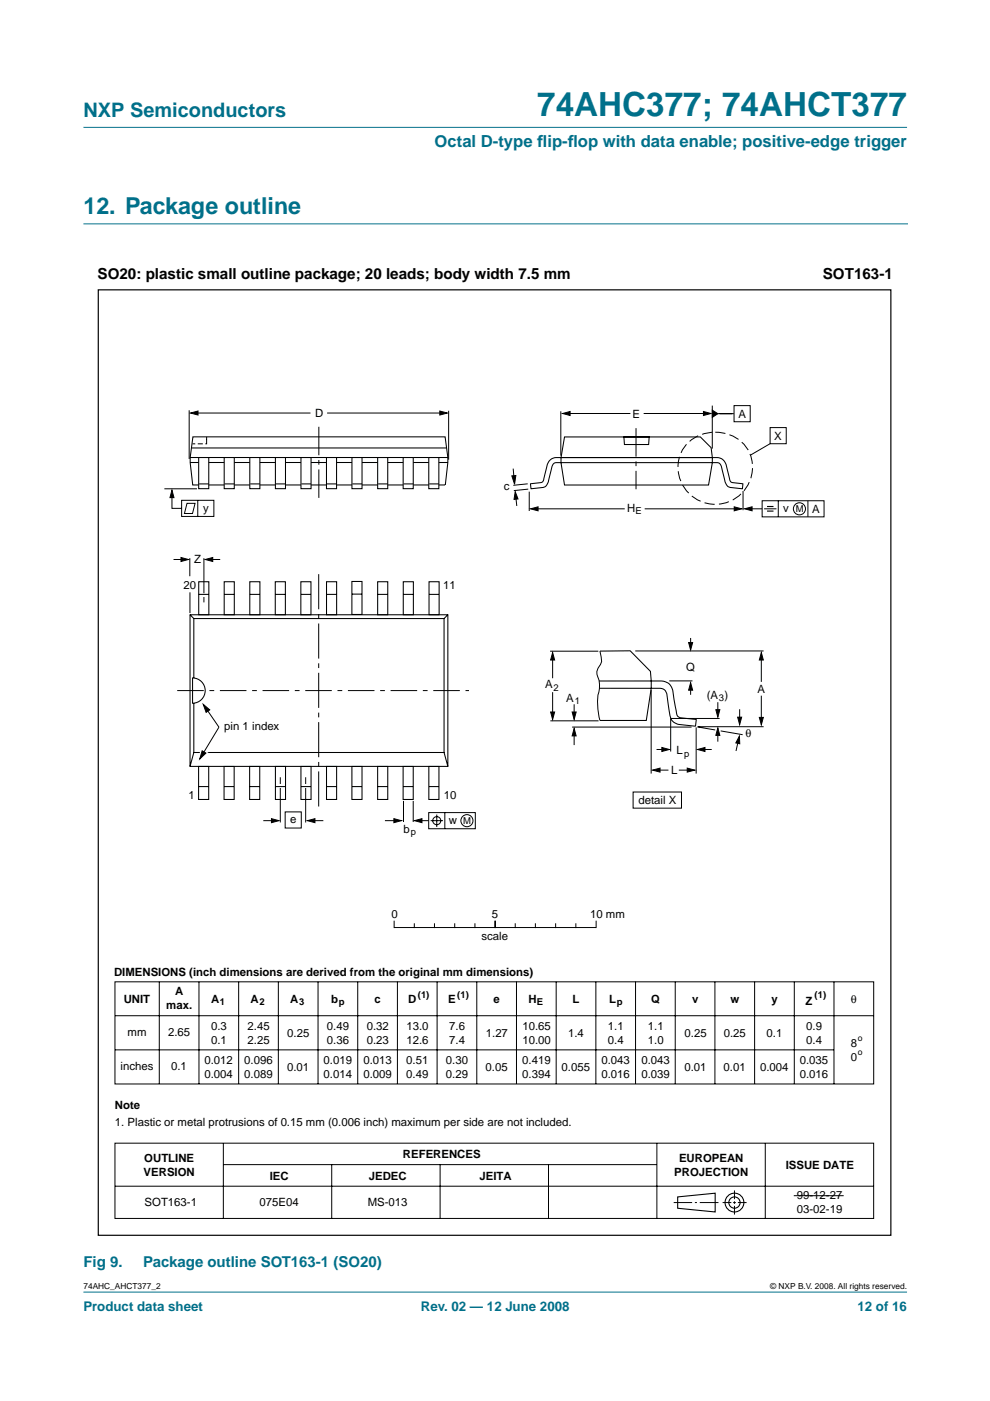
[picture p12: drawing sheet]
<svg xmlns="http://www.w3.org/2000/svg" width="210mm" height="297mm" viewBox="0 0 210 297" stroke-linecap="round" stroke-linejoin="round" font-family="sans-serif">
<g fill="#00708a" stroke="#00708a" stroke-width=".21">
<path d="M17.7 273.9h174.6z"/>
<path d="M17.7 27h174.6z"/>
</g>
<path d="M17.7 47.5h174.7" fill="none" stroke="#00708a" stroke-width=".21"/>
<g fill="none" stroke="#000" stroke-width=".21">
<path d="M40.1 87v10.3M41.4 87.6h24.4M69.4 87.6h24.6M95.1 87.1v10.4M34.9 103.6h6.9M36.5 104.5v3.3h2M36.8 118.6h2.6M38.5 106.1h6.8v3.4h-6.8zM39.6 106.7h1.8l-.6 2.2h-1.7zM40.2 118.3v3.9M41.9 106.1v3.4M43.2 118.3v7.5"/>
<path d="M44.1 118.6h2.6M43.2 126.6v1.1M55.8 174h2.6M59.4 164.8v1.4M59.4 167.1v7.3M60.5 172.1h3.4v3.5h-3.4zM64.8 164.8v1.4M64.8 167.1v7.3M66 174h2.6M81.6 174h2.3M85.6 169.8v4.5M87.6 169.8v4.5"/>
<path d="M88.8 174h2.1M90.9 172.3h9.9v3.4h-9.9zM91.3 174h2.6M92.6 172.7v2.6M94.3 172.3v3.4M134.2 167.9h10.3v3.4h-10.3zM24.4 208.2h160.8v21.6h-160.8zM24.4 215.4h160.8M33.8 208.2v21.6M42.2 208.2v21.6M50.6 208.2v21.6M59 208.2v21.6"/>
<path d="M67.4 208.2v21.6M75.8 208.2v21.6M84.3 208.2v21.6M92.7 208.2v21.6M101.1 208.2v21.6M109.5 208.2v21.6M117.9 208.2v21.6M126.3 208.2v21.6M134.7 208.2v21.6M143.2 208.2v21.6M151.6 208.2v21.6M160 208.2v21.6"/>
<path d="M168.4 208.2v21.6M176.8 208.2v21.6M24.4 222.6h152.4M24.4 242.4h160.8v15.9h-160.8zM24.4 251.5h160.8M47.4 242.4v15.9M47.4 246.9h91.8M70.3 246.9v11.4M93.3 246.9v11.4M116.3 246.9v11.4M139.3 242.4v15.9M142.8 255h3.9"/>
<path d="M147.3 255h.5M148.4 255h3.9M153.2 255h1.9M155.5 255h.5M155.7 252.4v1.8M155.7 254.7v.5M155.7 255.7v1.8M156.4 255h1.9M162.3 242.4v15.9M168.3 253.5h10.6"/>
<circle cx="92.6" cy="174" r=".85"/>
<circle cx="99" cy="174" r="1.28"/>
</g>
<g fill="none" stroke="#000" stroke-width=".23">
<path d="M143.7 253.8l7.9-.8v4l-7.9-.8z"/>
<circle cx="155.7" cy="255" r="1.2"/>
<circle cx="155.7" cy="255" r="1.99"/>
</g>
<path d="M40.4 87.6l1.6-.5v.9zM93.3 87.1l1.5 .5-1.5 .4zM36.5 103.9l.4 1.6h-.9zM38.4 118.2l1.6 .4-1.6 .4zM43.5 118.6l1.6-.4v.8zM57.6 173.6l1.5 .4-1.5 .4zM65.2 174l1.6-.4v.8zM83.5 173.6l1.6 .4-1.6 .4zM87.9 174l1.6-.4v.8z" fill="#000" stroke="#000" stroke-width=".21"/>
<path d="M40.3 130.3h54.7v32.2h-54.7zM40.3 130.3l.8 .8M95 130.3l-.8 .8M40.8 143.7a2.68 2.68 0 0 1 2.7 2.7 2.68 2.68 0 0 1-2.7 2.7zM41.1 143.7v-12.6h53.1v28.4h-53.1v-10.4M41.1 159.5l-.8 3M94.2 159.5l.8 3" fill="none" stroke="#000" stroke-width=".22"/>
<path d="M37.6 146.4h61.8" fill="none" stroke="#000" stroke-width=".21" stroke-dasharray="5.6 1.2 1 1.2" stroke-linecap="butt"/>
<path d="M67.6 121.7v49.7" fill="none" stroke="#000" stroke-width=".21" stroke-dasharray="7.4 1 1 1" stroke-linecap="butt"/>
<path d="M42.5 158.7l1.7 .9-2.1 1.8z" fill="#fff"/>
<g fill="none" stroke="#000" stroke-width=".21">
<path d="M40.8 94.1h.6M41.9 94.1h1.1M43.8 93.1v1h-.3M43.8 92.6v.6M40.3 125.6v4.4M43.1 149.3l3.3 4.9-4 6.7M83.6 195.3v1.4M83.6 196.7h42.7M87.8 195.9v.8M92.1 195.9v.8M96.4 195.9v.8M100.7 195.9v.8"/>
<path d="M105 195.3v1.4M109.2 195.9v.8M113.5 195.9v.8M117.8 195.9v.8M122.1 195.9v.8M126.4 195.3v1.4"/>
</g>
<path d="M42.9 159.2l.8 .5-1.3 1.2zM43.1 149.3l1.4 1.2-.8 .5z" fill="#000" stroke="#000" stroke-width=".21"/>
<g fill="none" stroke="#000" stroke-width=".22">
<path d="M40.3 98.1h54.7M40.3 97h54.7M40.6 95h54M94.4 102.8h-53.5l-.6-4.7v-1.1l.6-4.4h53.5l.6 4.4-.6 5.8M42.1 123.3h2.2v7h-2.2zM42.2 126h2M47.5 123.3h2.2v7h-2.2zM47.6 126h2M53 123.3h2.1v7h-2.1zM53 126h2.1M58.4 123.3h2.1v7h-2.1zM58.4 126h2.1"/>
<path d="M63.8 123.3h2.1v7h-2.1zM63.8 126h2.1M69.2 123.3h2.2v7h-2.2zM69.3 126h2M74.6 123.3h2.2v7h-2.2zM74.6 126h2.1M80.1 123.3h2.1v7h-2.1zM80.1 126h2.1M85.5 123.3h2.1v7h-2.1zM85.5 126h2.1M91 123.3h2.1v7h-2.1zM91 126h2.1"/>
<path d="M42.1 162.5h2.2v7h-2.2zM42.1 166.8h2.1M47.5 162.5h2.1v7h-2.1zM47.5 166.8h2.1M52.9 162.5h2.2v7h-2.2zM53 166.8h2M58.4 162.5h2.1v7h-2.1zM58.4 166.8h2.1M63.8 162.5h2.2v7h-2.2zM63.8 166.8h2.1M69.2 162.5h2.2v7h-2.2zM69.3 166.8h2"/>
<path d="M74.6 162.5h2.2v7h-2.2zM74.7 166.8h2M80.1 162.5h2.1v7h-2.1zM80.1 166.8h2.1M85.5 162.5h2.1v7h-2.1zM85.5 166.8h2.1M90.9 162.5h2.2v7h-2.2zM91 166.8h2"/>
</g>
<path d="M67.6 90.5v15.2" fill="none" stroke="#000" stroke-width=".21" stroke-dasharray="6 1 1 1" stroke-linecap="butt"/>
<path d="M90.9 97h2.1v6.6h-2.1z" fill="#fff" stroke="#000" stroke-width=".22"/>
<path d="M91 102.6h2.1" fill="none" stroke="#000" stroke-width=".22"/>
<path d="M85.5 97h2.1v6.6h-2.1z" fill="#fff" stroke="#000" stroke-width=".22"/>
<path d="M85.6 102.6h2" fill="none" stroke="#000" stroke-width=".22"/>
<path d="M80.1 97h2.1v6.6h-2.1z" fill="#fff" stroke="#000" stroke-width=".22"/>
<path d="M80.2 102.6h2" fill="none" stroke="#000" stroke-width=".22"/>
<path d="M74.6 97h2.2v6.6h-2.2z" fill="#fff" stroke="#000" stroke-width=".22"/>
<path d="M74.7 102.6h2.1" fill="none" stroke="#000" stroke-width=".22"/>
<path d="M69.2 97h2.2v6.6h-2.2z" fill="#fff" stroke="#000" stroke-width=".22"/>
<path d="M69.3 102.6h2.1" fill="none" stroke="#000" stroke-width=".22"/>
<path d="M63.8 97h2.2v6.6h-2.2z" fill="#fff" stroke="#000" stroke-width=".22"/>
<path d="M63.9 102.6h2.1" fill="none" stroke="#000" stroke-width=".22"/>
<path d="M58.4 97h2.1v6.6h-2.1z" fill="#fff" stroke="#000" stroke-width=".22"/>
<path d="M58.5 102.6h2" fill="none" stroke="#000" stroke-width=".22"/>
<path d="M53 97h2.1v6.6h-2.1z" fill="#fff" stroke="#000" stroke-width=".22"/>
<path d="M53.1 102.6h2" fill="none" stroke="#000" stroke-width=".22"/>
<path d="M47.5 97h2.2v6.6h-2.2z" fill="#fff" stroke="#000" stroke-width=".22"/>
<path d="M47.6 102.6h2.1" fill="none" stroke="#000" stroke-width=".22"/>
<path d="M42.1 97h2.2v6.6h-2.2z" fill="#fff" stroke="#000" stroke-width=".22"/>
<path d="M118.8 97h32.7a2.21 2.21 0 0 1 2.6 2.1l.4 1.6a1.93 1.93 0 0 0 .7 1.6l2.3 .3-.1 1-1.7-.2a1.83 1.83 0 0 1-2.1-2l-.2-.8a4.2 4.2 0 0 0-.8-2.3l-.6-.2h-32.9M119 97h-.5a2.21 2.21 0 0 0-2.6 2.1l-.4 1.6a1.93 1.93 0 0 1-.7 1.6l-2.3 .3 .1 1 1.7-.2a1.83 1.83 0 0 0 2.1-2l.2-.8a4.2 4.2 0 0 1 .8-2.3l.5-.2h1.2M119.7 92.6h28.8l2.3 2.3 .2 3.2-.8 4.7h-30.5l-.8-4.7 .1-1.1zM132.3 92.6h5.3l-.1 1.6h-5.1zM42.2 102.6h2.1M127.2 138h6.4l4.3 4.3 .2 2.1v1.5l-1.1 6.9h-9.8M127 144.4h12.5a2.65 2.65 0 0 1 3.3 2.8l.4 2.8a3 3 0 0 0 .7 2l.4 .2 3.3 .4-.2 1.3-1.3-.1a5.9 5.9 0 0 1-3.2-.7 4.9 4.9 0 0 1-1.1-3.2l-.2-1.1a3.5 3.5 0 0 0-.7-2.5l-1-.4h-12.8" fill="none" stroke="#000" stroke-width=".22"/>
<g fill="none" stroke="#000" stroke-width=".21">
<path d="M108.8 99.4l.3 2.7M118.9 87.2v9.4M120 87.7h13.7M136.5 87.7h13.4M151 86v9.1M151.6 87.7h4M155.6 86h3.5v3.4h-3.5zM163.3 90.7h3.4v3.4h-3.4zM163.3 94.1l-4.2 2.4M109.3 104.8l.3 2.5M111.9 102.6l-3.1 .3M112 103.7l-3.1 .3"/>
<path d="M112.2 104.2v4.1M113.3 107.9h19.2M136.7 107.9h19.6M157.5 104.1v4.1M158.8 107.9h2.8M161.6 106.2h13.1v3.4h-13.1zM162 107.9h2.6M165 106.2v3.4M171.3 106.2v3.4M116.6 138.1h10.3M117.2 138.9v4.9M127.2 138l.2 .9a2.61 2.61 0 0 1-.7 2.9 3.2 3.2 0 0 0 .3 2.6l.1 1.2a14.1 14.1 0 0 0-.2 5.6l.3 1.6"/>
<path d="M134.7 138h27.2M146.4 135.3v1.9M161.4 139.2v5.4M116.7 152.8h10.2M117.2 146.8v5M121.3 154.2h25.3M121.7 149.3v2.8M121.7 155.4v2.6M138.1 146.3v17.7M139.2 158.9h1.8M141.9 144.4h4.9M142.2 152.3h10.4"/>
<path d="M142.2 152.3v7M146.4 145.4v1.9M147.6 154.2v9.8M147.8 154.1l3.8 .7M148 154.1h13.9M148.8 158.9h2.1M152.2 148.9v2.2M152.2 155.3v1.9M152.8 155l4.7 .8M156.6 156.7l-.5 2.5M156.8 150.4v2.5M161.4 147.5v5.3"/>
<path d="M139.2 163.3h2.5M143.9 163.3h2.6"/>
<circle cx="169.5" cy="107.9" r="1.28"/>
</g>
<g fill="#000" stroke="#000" stroke-width=".21">
<path d="M119.3 87.7l1.6-.5v.9zM149.1 87.2l1.6 .5-1.6 .4zM151 87l1.2 .7-1.2 .8zM108.5 100.9l.9-.1-.3 1.9zM109.2 104.3l.6 1.5-.8 .1zM112.5 107.9l1.6-.4v.8zM155.7 107.5l1.6 .4-1.6 .4zM157.9 107.9l1.6-.4v.8zM117.2 138.4l.4 1.5h-.9zM146 136.2h.9l-.5 1.6zM161.4 138.4l.4 1.5h-.8zM116.7 151h.9l-.4 1.5z"/>
<path d="M121.7 154.4l.5 1.6h-.9zM121.3 151h.9l-.5 1.5zM140.3 158.5l1.6 .4-1.6 .4zM146.4 144.7l.5 1.6h-.9zM147.9 158.9l1.6-.4v.8zM152.2 154.3l.4 1.6h-.8zM151.8 150.5h.8l-.4 1.6zM156.8 156.1v1.6l-.8-.2zM156.4 152.1h.8l-.4 1.5zM161 152.1h.8l-.4 1.6zM138.4 163.3l1.5-.4v.8zM145.7 162.9l1.6 .4-1.6 .4z"/>
</g>
<path d="M162.6 107.4h1.4M162.6 108.4h1.4" fill="none" stroke="#000" stroke-width=".24"/>
<path d="M134.9 90.8v12.9" fill="none" stroke="#000" stroke-width=".21" stroke-dasharray="6 1 1 1" stroke-linecap="butt"/>
<path d="M145.7 94.1a8.3 8.3 0 0 1 13.1 1.7 7.9 7.9 0 0 1-7.6 11.1 7.9 7.9 0 0 1-6.2-12z" fill="none" stroke="#000" stroke-width=".21" stroke-dasharray="2.2 .9" stroke-linecap="butt"/>
<path d="M20.8 61.5h168.1v200.4h-168.1z" fill="none" stroke="#000" stroke-width=".25"/>
<text font-size="7.1" fill="#00708a" x="113.9" y="24.7">74AHC377; 74AHCT377</text>
<text font-size="4.9" fill="#00708a" x="17.7" y="45.5">12. Package outline</text>
<text font-size="4.2" fill="#00708a" x="17.7" y="24.9">NXP Semiconductors</text>
<g font-size="3.5" fill="#00708a">
<text x="92.1" y="31.1">Octal D-type f</text>
<text x="113.9" y="31.1">lip-f</text>
<text x="120.4" y="31.1">lop with data enable; positive-edge trigger</text>
</g>
<g font-size="3.2">
<text x="20.7" y="59.1">SO20: plastic small outline package; 20 leads; body width 7.5 mm</text>
<text x="174.5" y="59.1">SOT163-1</text>
</g>
<g font-size="3.2" fill="#00708a">
<text x="17.7" y="268.7">Fig 9.</text>
<text x="30.4" y="268.7">Package outline SOT163-1 (SO20)</text>
</g>
<g font-size="2.8" fill="#00708a">
<text x="17.7" y="278">Product data sheet</text>
<text x="89.2" y="278">Rev. 02 — 12 June 2008</text>
<text x="181.8" y="278">12 of 16</text>
</g>
<g font-size="2.4">
<text x="66.8" y="88.4">D</text>
<text x="134.1" y="88.6">E</text>
<text x="156.5" y="88.6">A</text>
<text x="164.2" y="93.3">X</text>
<text x="106.9" y="103.8">c</text>
<text x="43.1" y="108.5">y</text>
<text x="133" y="108.5">H</text>
<text x="166.1" y="108.6">v</text>
<text x="172.2" y="108.8">A</text>
<text x="41.1" y="119.4">Z</text>
<text x="38.9" y="124.9">20</text>
<text x="94" y="124.9">11</text>
<text x="145.5" y="142.2">Q</text>
<text x="115.6" y="145.9">A</text>
<text x="120" y="148.9">A</text>
<text x="149.8" y="148.1">(A )</text>
<text x="160.6" y="147">A</text>
<text x="47.6" y="154.7">pin 1 index</text>
<text x="143.4" y="159.9">L</text>
<text x="158.1" y="156.3">θ</text>
<text x="142.3" y="164.2">L</text>
<text x="39.9" y="169.5">1</text>
<text x="94.1" y="169.5">10</text>
<text x="135.4" y="170.5">detail X</text>
<text x="61.5" y="174.6">e</text>
<text x="85.6" y="176.6">b</text>
<text x="95.2" y="174.7">w</text>
<text x="83" y="194.6">0</text>
<text x="104.3" y="194.6">5</text>
<text x="125.1" y="194.6">10 mm</text>
<text x="102.1" y="199.3">scale</text>
<text x="24.2" y="207">DIMENSIONS (inch dimensions are derived from the original mm dimensions)</text>
<text x="26.2" y="212.7">UNIT</text>
<text x="35.2" y="214">max.</text>
<text x="37.1" y="211">A</text>
<text x="44.7" y="212.7">A</text>
<text x="53.1" y="212.7">A</text>
<text x="61.5" y="212.7">A</text>
<text x="70.2" y="212.7">b</text>
<text x="79.4" y="212.7">c</text>
<text x="86.5" y="212.7">D</text>
<text x="95" y="212.7">E</text>
<text x="104.6" y="212.7">e</text>
<text x="112.1" y="212.7">H</text>
<text x="121.4" y="212.7">L</text>
<text x="129.2" y="212.7">L</text>
<text x="138" y="212.7">Q</text>
<text x="146.7" y="212.7">v</text>
<text x="154.9" y="212.7">w</text>
<text x="163.5" y="212.7">y</text>
<text x="170.8" y="213.2">Z</text>
<text x="180.4" y="212.7">θ</text>
<text x="27" y="219.6">mm</text>
<text x="35.6" y="219.6">2.65</text>
<text x="44.7" y="218.4">0.3</text>
<text x="44.7" y="221.3">0.1</text>
<text x="52.5" y="218.4">2.45</text>
<text x="52.5" y="221.3">2.25</text>
<text x="60.9" y="219.9">0.25</text>
<text x="69.3" y="218.4">0.49</text>
<text x="69.3" y="221.3">0.36</text>
<text x="77.7" y="218.4">0.32</text>
<text x="77.7" y="221.3">0.23</text>
<text x="86.2" y="218.4">13.0</text>
<text x="86.2" y="221.3">12.6</text>
<text x="95.3" y="218.4">7.6</text>
<text x="95.3" y="221.3">7.4</text>
<text x="103" y="219.9">1.27</text>
<text x="110.8" y="218.4">10.65</text>
<text x="110.8" y="221.3">10.00</text>
<text x="120.5" y="219.9">1.4</text>
<text x="128.9" y="218.4">1.1</text>
<text x="128.9" y="221.3">0.4</text>
<text x="137.4" y="218.4">1.1</text>
<text x="137.4" y="221.3">1.0</text>
<text x="145.1" y="219.8">0.25</text>
<text x="153.5" y="219.8">0.25</text>
<text x="162.5" y="219.8">0.1</text>
<text x="171" y="218.4">0.9</text>
<text x="171" y="221.3">0.4</text>
<text x="180.4" y="221.9">8</text>
<text x="25.6" y="226.9">inches</text>
<text x="36.3" y="226.8">0.1</text>
<text x="43.4" y="225.6">0.012</text>
<text x="51.8" y="225.6">0.096</text>
<text x="60.9" y="227.1">0.01</text>
<text x="68.6" y="225.6">0.019</text>
<text x="77" y="225.6">0.013</text>
<text x="86.1" y="225.6">0.51</text>
<text x="94.6" y="225.6">0.30</text>
<text x="103" y="227.1">0.05</text>
<text x="110.7" y="225.6">0.419</text>
<text x="119.1" y="227.1">0.055</text>
<text x="127.5" y="225.6">0.043</text>
<text x="136" y="225.6">0.043</text>
<text x="145.1" y="227.1">0.01</text>
<text x="153.4" y="227.1">0.01</text>
<text x="161.2" y="227.1">0.004</text>
<text x="169.6" y="225.6">0.035</text>
<text x="180.4" y="224.9">0</text>
<text x="43.4" y="228.5">0.004</text>
<text x="51.8" y="228.5">0.089</text>
<text x="68.6" y="228.5">0.014</text>
<text x="77" y="228.5">0.009</text>
<text x="86.1" y="228.5">0.49</text>
<text x="94.6" y="228.5">0.29</text>
<text x="110.7" y="228.5">0.394</text>
<text x="127.5" y="228.5">0.016</text>
<text x="136" y="228.5">0.039</text>
<text x="169.6" y="228.5">0.016</text>
<text x="24.4" y="235.1">Note</text>
<text x="24.4" y="238.7">1. Plastic or metal protrusions of 0.15 mm (0.006 inch) maximum per side are not included.</text>
<text x="85.4" y="245.6">REFERENCES</text>
<text x="30.5" y="249.3">VERSION</text>
<text x="30.6" y="246.3">OUTLINE</text>
<text x="57.2" y="250.2">IEC</text>
<text x="78.2" y="250.2">JEDEC</text>
<text x="101.7" y="250.2">JEITA</text>
<text x="143" y="249.3">PROJECTION</text>
<text x="144" y="246.3">EUROPEAN</text>
<text x="166.6" y="247.8">ISSUE DATE</text>
<text x="30.7" y="255.8">SOT163-1</text>
<text x="55" y="255.8">075E04</text>
<text x="78" y="255.8">MS-013</text>
<text x="168.9" y="254.3">99-12-27</text>
<text x="168.9" y="257.2">03-02-19</text>
</g>
<g font-size="2">
<text x="134.8" y="109">E</text>
<text x="168.7" y="108.6">M</text>
<text x="117.4" y="146.4">2</text>
<text x="121.9" y="149.3">1</text>
<text x="152.4" y="148.6">3</text>
<text x="145" y="160.4">p</text>
<text x="87.1" y="177.1">p</text>
<text x="98.2" y="174.7">M</text>
<text x="46.6" y="213.2">1</text>
<text x="55" y="213.2">2</text>
<text x="63.4" y="213.2">3</text>
<text x="71.8" y="213.2">p</text>
<text x="88.6" y="211.6">(1)</text>
<text x="97" y="211.6">(1)</text>
<text x="113.8" y="213.2">E</text>
<text x="130.8" y="213.2">p</text>
<text x="172.7" y="211.6">(1)</text>
</g>
<g font-size="1.8">
<text x="181.9" y="220.7">o</text>
<text x="181.9" y="223.6">o</text>
<text x="17.7" y="273.4">74AHC_AHCT377_2</text>
<text x="163.3" y="273.4">© NXP B.V. 2008. All rights reserved.</text>
</g>
</svg>
